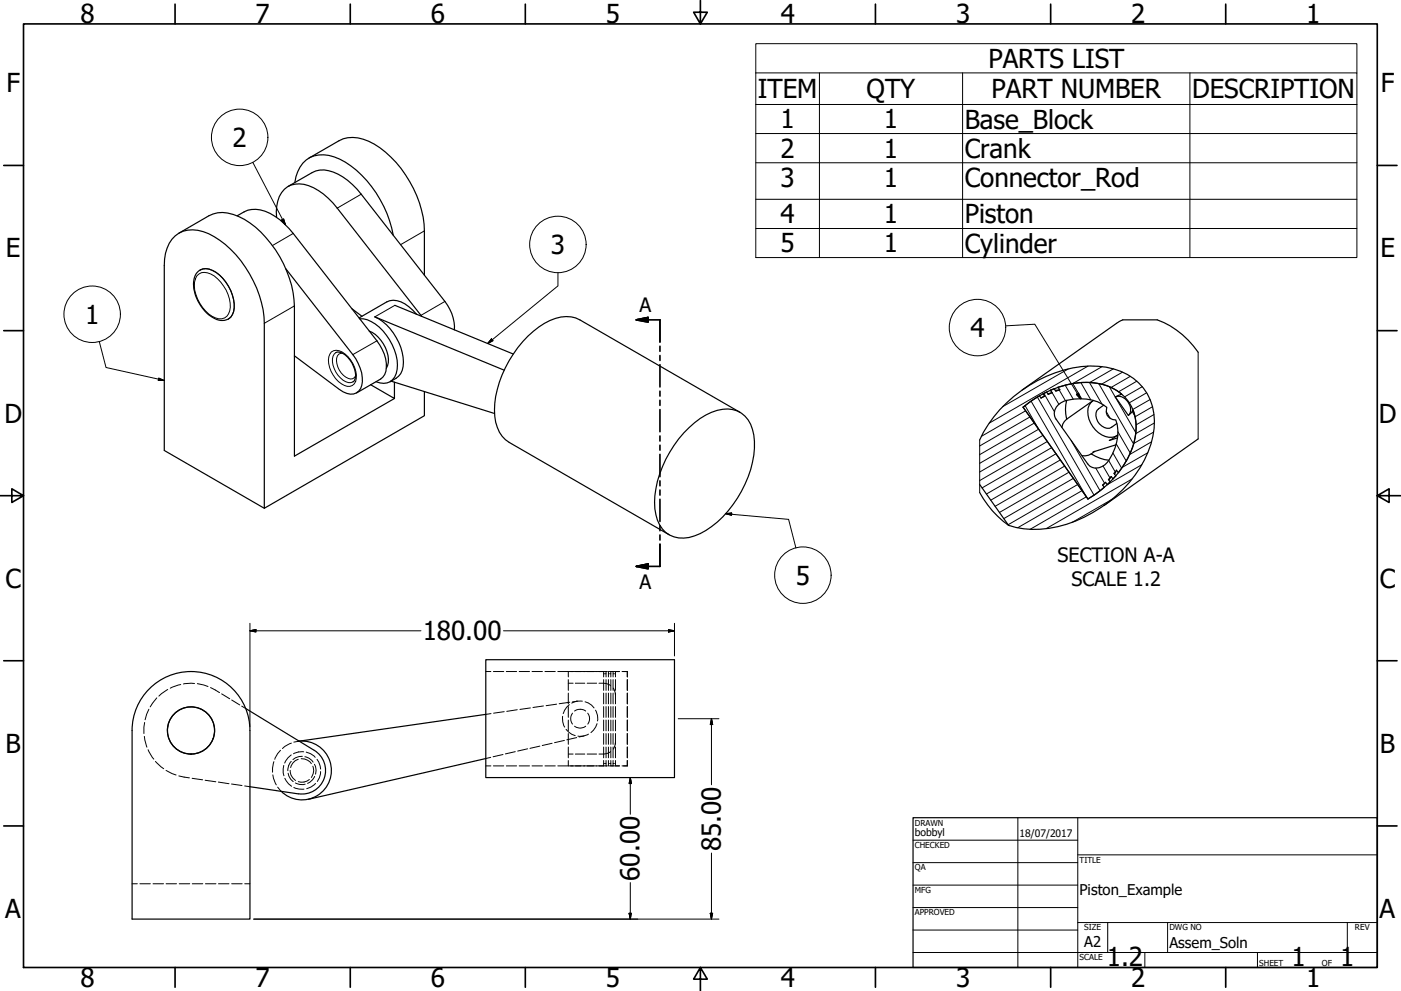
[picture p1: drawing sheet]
<svg xmlns="http://www.w3.org/2000/svg" width="594mm" height="420mm" viewBox="0 0 594 420" stroke-linecap="round" stroke-linejoin="round" font-family="sans-serif">
<!-- layer: Visible (ANSI) -->
<g fill="none" stroke="#000" stroke-width=".51">
<path d="M143.8 59.7a14.7 14.7 0 0 1 14.9 1.4 47.1 47.1 0 0 1 21.3 36.8v18.8M125 77.4a12.8 12.8 0 0 1 8.2-11.3 16.6 16.6 0 0 1 13.2 2.6 47.4 47.4 0 0 1 20.4 31M132.3 73.2a11.2 11.2 0 0 1 11 .6 29.5 29.5 0 0 1 9.9 8.5l35.5 45.5a18 18 0 0 1 4 12.1M88.6 91.5a13.6 13.6 0 0 1 12.6 .3 44.7 44.7 0 0 1 21.5 26.1 38.9 38.9 0 0 1 2.1 11.8v63.7l42.5-24.4M103.5 89.8a12.3 12.3 0 0 1 13 1.9 35 35 0 0 1 7.8 7.3M143 88.2a23.7 23.7 0 0 0-16.1-10.2 9.4 9.4 0 0 0-9.6 9.4v4.8M84.9 114.5a7.3 7.3 0 0 1 8.2 2.1 17.6 17.6 0 0 1 6 15.5l-1.2 2.4-1 .7M121.2 113.9l28.4 36.4a17.3 17.3 0 0 1 3.8 13.1 4.9 4.9 0 0 1-7.9 2.8l-20.7-15.3M149.2 130.9l4.3 3.2M152.5 135.2a13.9 13.9 0 0 1 11.3 6.9 19.4 19.4 0 0 1 4.2 16.2 5.8 5.8 0 0 1-8.6 3.5M164 128a8.6 8.6 0 0 1 9.4 2.1l3.3 3.2M167.4 129.5l50.2 20.6"/>
<path d="M156.6 140.4a14.3 14.3 0 0 1 8.1 13.4l-.9 2.3M213.8 157l-54.9-22.7a22.6 22.6 0 0 1 12 21.1 6.5 6.5 0 0 1-2.9 5M508.1 149.3a36.6 36.6 0 0 0-17.4-13.7h-14.6l-1.4 .6-41.2 29.1M165.8 161.6l43.9 13.7M180 166v10.3l-67.9 39.2v-78.4a46.9 46.9 0 0 0-21.2-36.7 15.1 15.1 0 0 0-15-1.6 14.6 14.6 0 0 0-6.2 13.8v78.4l42.4 24.5M313.8 174.8l-67.9-39.2a14.7 14.7 0 0 0-15 1.5 46.9 46.9 0 0 0-21.2 36.7 15.5 15.5 0 0 0 6.2 13.8l67.9 39.1M433.8 172.6a41 41 0 0 1 31.1-10.1 18.5 18.5 0 0 1 16.4 23.1 40.4 40.4 0 0 1-20 26M433.8 172.6l27.5 39M443 167.9l-1.5 .9-.7-1-7 4.8M443 167.9l-1.6 .8M446.1 166.5l-1.6 .7-.7-1-1.5 .8 .7 .9M446.1 166.5l-1.7 .5"/>
<path d="M448.8 171.6a15.5 15.5 0 0 1 11.9-2.4 15.3 15.3 0 0 1 8.6 3.5 3.8 3.8 0 0 0 3.8 5.3 19.7 19.7 0 0 1-4.5 19 4.9 4.9 0 0 1-7.4-.4l-13.3-18.8a4.6 4.6 0 0 1 .9-6.2zM449.4 165.3l-.8-1.1a29.5 29.5 0 0 1 25.1 1.5l2 1.5-2.8 1.1M449.4 165.3l-1.7 .5-.7-1-1.6 .7 .7 1M449.4 165.3l-1.9 .2M452.3 177.7l-1.6 2.1-.4 1.4M452.3 169.7a16 16 0 0 0 0 8M463.4 169.9l-11.1 7.8M463.6 169.8a6.5 6.5 0 0 0-1.8 8 10.5 10.5 0 0 0 9.8 7.6l2.4-1M468.1 171.7a4.9 4.9 0 0 0-3.4 4.2 4.9 4.9 0 0 0 2.5 4.7 3.5 3.5 0 0 0 4.2 .5l2.2-1.5M472.9 168.3a5.4 5.4 0 0 1 6.5 6l-.9 1.8M472.9 168.3l5.6 7.8M478.5 176.1l2-2.2a25.2 25.2 0 0 1-2.7 21.2l-3.6 5.3-.7-1"/>
<path d="M289.9 183.6a29.3 29.3 0 0 1 16.6-10.1 11 11 0 0 1 12.6 8.6 35.7 35.7 0 0 1-4.7 26.2 40.3 40.3 0 0 1-19.8 18.9 11.5 11.5 0 0 1-16.5-9 38.3 38.3 0 0 1 5.9-26.5l3.8-5.6zM415.4 186.5a56.3 56.3 0 0 1 46.8-31.3 26.7 26.7 0 0 1 24.3 11.7 27.8 27.8 0 0 1 .4 24.7 56 56 0 0 1-45.8 32.8 34.7 34.7 0 0 1-13.4-1.7M462.7 192.4l-1.2 .6-2.7 .2M462.7 192.4a16.7 16.7 0 0 0 7.5 2.7M464.2 191.4l-1.5 1M473.3 188.6l-9.8 3M473.5 199.4l-1.1 1.3 .7 1.1-1.2 1.3-.7-1.1M473.5 199.4l-.9 1.7M473.8 184.6l-3.4 2.1 3.5-1M508.1 186.1l-40 28.3M415.4 208.8a40.6 40.6 0 0 0 12.3 13.9M415.4 205.4l12.3 17.3"/>
<path d="M468.8 204.5l-1.2 1.2 .6 .9-6.9 5M468.8 204.5l-1.2 1.3M471.2 202l-1.2 1.3 .7 1-1.2 1.2-.7-1M471.2 202l-1 1.5M206 279.7h80v50h-80zM63.3 292a25 25 0 0 1 27.3-5.4 25 25 0 0 1 15.4 23.1v80h-50v-80a24.9 24.9 0 0 1 7.3-17.7zM104.2 300.4l29.1 17.7a10 10 0 0 1 4.2 12 10 10 0 0 1-10.9 6.5l-20.6-3.1M126.9 314.2a12.5 12.5 0 0 1 12.9 16.7 12.5 12.5 0 0 1-20.6 4.5M206 302.9l-79.2 11.3M206 321.6l-75.2 17.3"/>
<circle cx="81" cy="309.7" r="10"/>
</g>
<!-- layer: Visible Narrow (ANSI) -->
<g fill="none" stroke="#000" stroke-width=".42">
<path d="M124.3 99l-8.8 5.1M153.2 82.3l-10.2 5.9M180 97.9l-10.1 5.8M83.4 117a5.2 5.2 0 0 1 7.5 0 16.1 16.1 0 0 1 6.5 14.8 4.2 4.2 0 0 1-6 3 16.1 16.1 0 0 1-8.9-15.2zM84.9 114.5a7.3 7.3 0 0 1 8.2 2.1 17.6 17.6 0 0 1 6 15.5l-1.2 2.4-1 .7M124.8 129.7l-12.7 7.4M167.4 129.5l-8.5 4.8M188.7 127.8l-10.2 5.9M140.5 149.2a4.4 4.4 0 0 1 5.8 .9 11.9 11.9 0 0 1 4.5 11.6 3.6 3.6 0 0 1-6 1 12.3 12.3 0 0 1-5.4-11.5zM142.4 149.5a5.5 5.5 0 0 0-.7 6.8 8.8 8.8 0 0 0 7.1 5.9l.9-.3M145.2 149.7a2.54 2.54 0 0 0-2.5 3.3 8.4 8.4 0 0 0 6 7.7l.8-.1 1.3-1.2M159.8 144.5l-10.2 5.8"/>
<path d="M508.1 149.3v36.8M415.4 186.5v22.3"/>
</g>
<path d="M143.8 59.7l-12.8 7.3M132.3 73.2l-10.1 5.8M88.6 91.5l-12.7 7.3M103.5 89.8l-2.9 1.7M124.3 99l35.5 45.5a15 15 0 0 1 3.3 14.3l-1.7 1.9-10.2 5.9M143 88.2l35.8 46M84.9 114.5a7.6 7.6 0 0 0-2.5 8.9 16.7 16.7 0 0 0 10.4 12.3l2.5 .1 1.6-.6M164 128l-11.7 6.8M142.4 149.5a4.7 4.7 0 0 1 5 2 10.3 10.3 0 0 1 3 9.5l-.7 .9M167.3 162v7l-10.1-5.9M168 160.4l-2.6 1.4" fill="none" stroke="#000" stroke-width=".51"/>
<!-- layer: Hidden (ANSI) -->
<g fill="none" stroke="#000" stroke-width=".42">
<path d="M66.5 295.9l-2.8 3.8M71.1 292.3l-3.7 2.8M76.6 290.2l-4.4 1.6M82.5 289.8l-4.7 .2M83.7 289.9l4.5 1.2M89.3 291.5l3.8 2.2M94 294.2l3.4 2.1M98.2 296.8l3.5 2.1M102.5 299.4l1.7 1M206 284.7h2.2M209.2 284.7h4.4M214.7 284.7h4.4"/>
<path d="M220.2 284.7h4.3M225.6 284.7h4.4M230.4 299.3l-4.4 .7M231.1 284.7h4.4M236 298.6l-4.4 .6M236.5 284.7h20.8M241 284.7v2.3M241 288.1v4.6M241 293.9v4.5M241 299.6v4.5M241 289.7h2M241.4 298.7l-1.1 1.1-1.5 2.8"/>
<path d="M241.6 297.7l-4.5 .7M244 289.7h4M244.9 297.3l-2.2 .3M247 297.3a6.4 6.4 0 0 0-4.6 .8M248.1 297.5l2.8 1.5 1 1.1M249 289.7h4M254 289.7a6.1 6.1 0 0 1 4.9 1M256 284.7v2.3M256 288.1v4.6M256 293.9v4.5M256 299.6v4.5M256 285.7h.3"/>
<path d="M256.7 285.7h.3M257 284.7v2.3M257 288.1v4.6M257 293.9v4.5M257 299.6v4.5M257.7 284.7h.3v2.3M258 288.1v4.6M258 293.9v4.5M258 299.6v4.5M258 285.7h.3M258.4 284.7h4.3M258.6 285.7h.4"/>
<path d="M259 284.7v2.3M259 288.1v4.6M259 293.9v4.5M259 299.6v4.5M260 285.7h.3M260 284.7v2.3M260 288.1v4.6M260 293.9v4.5M260 299.6v4.5M260 291.8l.8 1.6 .2 1.3M260.7 285.7h.3M261 288.1v4.6"/>
<path d="M261 293.9v4.5M261 299.6v4.5M262.6 284.7h-1.6v2.3M263.8 284.7h2.2v2.3M266 288.1v4.6M266 293.9v4.5M266 299.6v4.5M61.2 312.2l1.1 4.6M61.3 306.3l-.3 4.7M62.8 317.9l2.4 4M63.1 300.7l-1.6 4.5M118.9 318.1l-1.2 1.4-1.2 2.4"/>
<path d="M123.6 315.1l-2.8 1.4-1 .9M126.4 314.2l-.2 .1M126.6 314.2l-2 .4M128.8 318.7a7 7 0 0 0-4.3 .9M129.9 318.9a7 7 0 0 1 3.8 2.2M208.2 302.6l-2.2 .3M213.3 319.9l-4.2 .9M213.8 301.7l-4.5 .7M218.5 318.7l-4.2 .9M219.3 300.9l-4.4 .7M223.7 317.5l-4.2 .9M224.9 300.1l-4.4 .7"/>
<path d="M228.9 316.3l-4.2 1M234.1 315.1l-4.2 1M238.6 303.7a7.2 7.2 0 0 0 .9 4.6M239.3 313.9l-4.2 1M240 309.2l2.4 2.1 1.5 .6M241 305.3v4.6M241 311v4.6M241 316.7v4.6M241 319.7h2M242.8 302.4a3.9 3.9 0 0 0 0 4.6M243.6 301.5a4 4 0 0 1 4.7 0M243.6 307.9a3.8 3.8 0 0 0 4.7 0"/>
<path d="M244 319.7h4M244.5 312.7l-4.2 1M247.6 312l-2 .5M249 319.7h4M249.2 302.4a3.9 3.9 0 0 1 0 4.6M249.6 311.3a6.6 6.6 0 0 1-4.6 .8M252.5 301.1a6.7 6.7 0 0 1 .9 4.6M253.2 306.8l-1.5 2.8-1.1 1M256 305.3v4.6M256 311v4.6M256 316.7v4.6M257 305.3v4.6"/>
<path d="M257 311v4.6M257 316.7v4.6M258 305.3v4.6M258 311v4.6M258 316.7v4.6M258.9 318.7a6.1 6.1 0 0 1-4.9 1M259 305.3v4.6M259 311v4.6M259 316.7v4.6M260 305.3v4.6M260 311v4.6M260 316.7v4.6"/>
<path d="M261 314.7l-.2 1.3-.8 1.6M261 305.3v4.6M261 311v4.6M261 316.7v4.6M266 305.3v4.6M266 311v4.6M266 316.7v4.6M65.9 322.8l3.5 3.1M70.4 326.6l4.3 2M75.8 329l4.5 .8M81.5 330l4.4 .6M87 330.8l4.5 .6"/>
<path d="M92.6 331.6l4.5 .7M98.2 332.4l4.4 .6M103.8 333.2l2.2 .3M115.7 328.5l.3 1.4 1.2 2.9M116.1 322.9l-.5 2.7v1.8M117.7 333.7l1.4 1.7M120.3 324.5l-.2 3.2 .3 1.2M120.8 330l1.5 2.3 1.3 1.1M122.2 327.8l1.1 2.6 1 1M123.1 326.6a4.6 4.6 0 0 0 2.2 4.3M123.5 322.8a5.3 5.3 0 0 0-1.5 3.9M123.5 320.1a7.6 7.6 0 0 0-2.8 3.4"/>
<path d="M124.6 333.9a7.5 7.5 0 0 0 4.3 .7M125.3 332a5.4 5.4 0 0 0 4.1 .5M126.5 321.9a4.5 4.5 0 0 0-3.2 3.5M127.7 321.7a4.9 4.9 0 0 1 4.3 2.1M128.2 320.7l-2.9 .6-1.1 .8M129.3 320.8a5.1 5.1 0 0 1 3.5 2.3M131.2 330.5a4.8 4.8 0 0 1-4.7 .9M132.7 324.8a4.7 4.7 0 0 1-.7 4.8M133.3 324a5.1 5.1 0 0 1 .5 4.2M133.4 329.2a5.5 5.5 0 0 1-3 2.9M133.8 332.1a7.1 7.1 0 0 1-3.8 2.3M134.4 321.9l.8 1.2 .8 3"/>
<path d="M136 327.1l-.6 2.8-.8 1.4M206 324.7h2.2M208.1 321.1l-2.1 .5M209.2 324.7h4.4M214.7 324.7h4.4M220.2 324.7h4.3M225.6 324.7h4.4M231.1 324.7h4.4M236.5 324.7h20.8M241 322.4v2.3M256 322.4v2.3M256 323.7h.3"/>
<path d="M256.7 323.7h.3M257 322.4v2.3M258 322.4v2.3h-.3M258 323.7h.3M258.4 324.7h4.3M258.6 323.7h.4M259 322.4v2.3M260 323.7h.3M260 322.4v2.3M260.7 323.7h.3M261 322.4v2.3M266 322.4v2.3h-2.2"/>
<path d="M56 374.7h2.2M59.3 374.7h4.5M64.9 374.7h4.4M70.4 374.7h4.5M76 374.7h4.5M81.5 374.7h4.5M87.1 374.7h4.5M92.6 374.7h4.5M98.2 374.7h4.5M103.8 374.7h2.2"/>
</g>
<!-- layer: Symbol (ANSI) -->
<g fill="none" stroke="#000" stroke-width=".42">
<path d="M320.5 30.9v-12.4h254.9v12.4M320.5 30.9h254.9v13.4M320.5 30.9v78.3h254.9v-64.9M347.5 30.9v78.3M408.2 30.9v78.3M504.6 30.9v78.3M320.5 44.3h254.9M320.5 56.6h254.9M107.2 68.8l13.8 26.5M320.5 69h254.9M119.4 93.3l.9-.5 .7 2.5zM320.5 84.5h254.9"/>
<path d="M320.5 96.9h254.9M236.6 115.6v5.6l-29.8 24.4M426.4 138.2l12.4-.7 19.4 31.6M42.1 144.8l2.9 11 24.7 5.5M208.4 143.7l.6 .7-2.2 1.2zM67.3 160.3l2.4 1h-2.6zM456.4 167.2l.9-.5 .9 2.4zM307.7 217.8l2.6-.3-.1 1zM307.7 217.8l26.7 2.4 3.1 12.1"/>
<circle cx="101.6" cy="58.2" r="12"/>
<circle cx="236.6" cy="103.6" r="12"/>
<circle cx="39.1" cy="133.2" r="12"/>
<circle cx="414.5" cy="138.9" r="12"/>
<circle cx="340.5" cy="243.8" r="12"/>
</g>
<!-- layer: Section Line (ANSI) -->
<g fill="none" stroke="#000" stroke-width=".7">
<path d="M269.8 135.6l5-1v2zM269.8 135.6h10v9.4M279.8 146.8v2.1M279.8 150.7v2.1M279.8 154.6v9.5M279.8 165.8v2.1M279.8 169.7v2.2M279.8 173.7v9.3M279.8 184.8v2.2M279.8 188.8v2.1M279.8 192.6v9.5M279.8 203.9v2.1"/>
<path d="M279.8 207.8v2.1M279.8 211.7v9.4M279.8 222.9v2.1M279.8 226.8v2.2M279.8 230.7v9.4h-10M269.8 240.1l5-1v2.1z"/>
</g>
<path d="M269.8 135.6l5-1zM269.8 135.6l5-1v2zM269.8 240.1l5-1zM269.8 240.1l5-1v2.1z" fill="#000" stroke="#000" stroke-width=".7"/>
<!-- layer: Border (ANSI) -->
<g fill="none" stroke="#000" stroke-width=".7">
<path d="M10 10.1h574v400.1h-574zM74.2 1.8v8.3M148.5 1.8v8.3M222.8 1.8v8.3M297 .2v9.9l-2.9-4.9h5.8l-2.9 4.9M371.2 1.8v8.3M445.5 1.8v8.3M519.7 1.8v8.3M1.6 70.1h8.4M584 70.1h8.4M1.6 140.2h8.4M584 140.2h8.4"/>
<path d="M0 210.2h10l-5-3v5.8l5-2.8M584 210.2l5 2.8v-5.8l-5 3h10M1.6 280.1h8.4M584 280.1h8.4M1.6 350.2h8.4M584 350.2h8.4M74.2 410.2v8.4M148.5 410.2v8.4M222.8 410.2v8.4M297 410.2l2.9 4.9h-5.8l2.9-4.9v10M371.2 410.2v8.4M445.5 410.2v8.4"/>
<path d="M519.7 410.2v8.4"/>
</g>
<!-- layer: Title (ANSI) -->
<g fill="none" stroke="#000" stroke-width=".42">
<path d="M387.2 356.2h69.8M431.6 346.7v63.5M457 346.7v63.5M387.2 365.7h69.8M387.2 375.3h69.8M457 362.4h127M387.2 384.8h69.8M387.2 394.3h69.8M457 391.1h127M469.7 391.1v12.7M495.1 391.1v12.7M571.3 391.1v12.7"/>
<path d="M387.2 403.8h196.8M485.5 403.8v6.4M533.2 403.8v6.4"/>
</g>
<path d="M387.2 346.7h196.8v63.5h-196.8z" fill="none" stroke="#000" stroke-width=".51"/>
<!-- layer: Hatch (ANSI) -->
<g fill="none" stroke="#000" stroke-width=".42">
<path d="M452.9 156.4l-27.8 16M461.3 155.2l-41.9 24.2M467.4 155.4l-12.5 7.2 3.8 6.5M472.1 156.4l-10 5.8M476 157.8l-8.8 5.1M479.3 159.6l-8.1 4.7M434.7 171.9l5.8 10.2M434.9 174.2l-18.8 10.8M436.8 176.8l-21.4 12.3M437.2 170l23.3 40.4M438.6 179.4l-23.2 13.4M439.9 168.3l24 41.7"/>
<path d="M442.7 166.8l4.4 7.7M445.5 165.4l3.5 6M449.1 165.3l2.7 4.6M451.7 163.3l3.4 6M458.3 162.2l4.2 7.3M462 162.2l5.2 9M465.9 162.6l14.8 25.7M469.1 174.5l1.7 2.9M470.3 163.9l11.3 19.6M480.1 174.5l1.2 2M482.1 161.6l-7.8 4.5M484.4 163.9l-7.5 4.4"/>
<path d="M486.2 166.5l-7.3 4.3M487.7 169.4l-7.3 4.2M488.7 172.4l-7.4 4.3M489.3 175.7l-7.5 4.4M489.5 179.3l-7.9 4.6M440.4 182l-25 14.4M442.3 184.6l-26.9 15.5M444.1 187.2l-28.7 16.6M446 189.8l-29.6 17.1M447.8 192.4l-29.5 17.1M449.6 195l-29.5 17.1M451.5 197.6l-29.5 17.1"/>
<path d="M454.2 186.7l12.3 21.4M464.6 198.4l3.8 6.5M467.7 197.6l3 5M470.2 195.3l2.7 4.8M471.9 192.1l3.7 6.4M473.3 188.2l4.3 7.3M474 183l5.3 9.1M484.2 197l-14.7 8.5M486.7 191.9l-10.8 6.3M488.3 187.3l-9.3 5.4M489.2 183.2l-8.4 4.8M453.3 200.2l-29.5 17.1"/>
<path d="M455.2 202.8l-29.6 17.1M457 205.4l-29.5 17.1M458.9 208l-27.4 15.8M460.7 210.6l-23.9 13.9M471.7 211.6l-17 9.9M480 203.1l-36.4 21"/>
</g>
<!-- layer: Dimension (ANSI) -->
<g fill="none" stroke="#000" stroke-width=".42">
<path d="M106 267.4l2.5-.5v1zM106 267.4h72.5M106 264.3v43.8M213.5 267.4h72.5M283.5 266.9l2.5 .5-2.5 .5zM286 264.3v13.8M287.6 304.7h17.3M301.7 304.7l.5 2.5h-1zM301.7 304.7v28M267.3 329.7l.4 2.5h-.9zM267.3 329.7v15.5M267.3 374.2v15.5"/>
<path d="M301.7 361.7v28M107.6 389.7h197.3M266.8 387.2h.9l-.4 2.5zM301.2 387.2h1l-.5 2.5z"/>
</g>
<path d="M106 267.4l2.5-.5zM106 267.4l2.5-.5v1zM283.5 267.9l2.5-.5zM283.5 266.9l2.5 .5-2.5 .5zM301.7 304.7l.5 2.5zM301.7 304.7l.5 2.5h-1zM267.3 329.7l.4 2.5zM267.3 329.7l.4 2.5h-.9zM266.8 387.2l.5 2.5zM266.8 387.2h.9l-.4 2.5zM301.2 387.2l.5 2.5zM301.2 387.2h1l-.5 2.5z" fill="#000" stroke="#000" stroke-width=".42"/>
<!-- layer: Symbol (ANSI) -->
<path d="M119.4 93.3l1.6 2zM119.4 93.3l.9-.5 .7 2.5zM208.4 143.7l-1.6 1.9zM208.4 143.7l.6 .7-2.2 1.2zM67.1 161.3h2.6zM67.3 160.3l2.4 1h-2.6zM456.4 167.2l1.8 1.9zM456.4 167.2l.9-.5 .9 2.4zM307.7 217.8l2.6-.3zM307.7 217.8l2.6-.3-.1 1z" fill="#000" stroke="#000" stroke-width=".42"/>
<g font-size="11">
<text x="34.1" y="9.8">8</text>
<text x="108.4" y="9.8">7</text>
<text x="182.6" y="9.8">6</text>
<text x="256.9" y="9.8">5</text>
<text x="331.2" y="9.8">4</text>
<text x="405.4" y="9.8">3</text>
<text x="479.6" y="9.8">2</text>
<text x="553.8" y="9.8">1</text>
<text x="419.2" y="28.8">PARTS LIST</text>
<text x="2.7" y="39.2">F</text>
<text x="321.4" y="41.6">ITEM</text>
<text x="367.5" y="41.7">QTY</text>
<text x="420.4" y="41.6">PART NUMBER</text>
<text x="505.5" y="41.7">DESCRIPTION</text>
<text x="585.5" y="39.2">F</text>
<text x="331" y="54.5">1</text>
<text x="374.8" y="54.5">1</text>
<text x="409.1" y="54.7">Base_Block</text>
<text x="98.6" y="62.3">2</text>
<text x="331" y="66.9">2</text>
<text x="374.8" y="66.8">1</text>
<text x="409.1" y="67">Crank</text>
<text x="331" y="79.2">3</text>
<text x="374.8" y="79.2">1</text>
<text x="409.1" y="79.4">Connector_Rod</text>
<text x="331" y="94.7">4</text>
<text x="374.8" y="94.7">1</text>
<text x="409.1" y="94.7">Piston</text>
<text x="233.6" y="107.7">3</text>
<text x="331" y="107">5</text>
<text x="374.8" y="107">1</text>
<text x="409.1" y="107.2">Cylinder</text>
<text x="2.5" y="109.1">E</text>
<text x="585.3" y="109.1">E</text>
<text x="36.1" y="137.3">1</text>
<text x="411.5" y="142.9">4</text>
<text x="1.8" y="179.2">D</text>
<text x="584.6" y="179.2">D</text>
<text x="2.3" y="249.2">C</text>
<text x="337.4" y="247.9">5</text>
<text x="585.1" y="249.2">C</text>
<text x="179.3" y="271.4">180.00</text>
<text x="2.3" y="319.1">B</text>
<text x="585.2" y="319.1">B</text>
<text x="305.7" y="360.8" transform="rotate(-90 305.7 360.8)">85.00</text>
<text x="271.2" y="373.4" transform="rotate(-90 271.2 373.4)">60.00</text>
<text x="2.2" y="389.2">A</text>
<text x="585" y="389.2">A</text>
<text x="469.3" y="409.4">1.2</text>
<text x="547.7" y="409.4">1</text>
<text x="568.3" y="409.4">1</text>
<text x="34.1" y="418.6">8</text>
<text x="108.4" y="418.6">7</text>
<text x="182.6" y="418.6">6</text>
<text x="256.9" y="418.6">5</text>
<text x="331.2" y="418.6">4</text>
<text x="405.4" y="418.6">3</text>
<text x="479.6" y="418.6">2</text>
<text x="553.8" y="418.6">1</text>
</g>
<g font-size="8.4">
<text x="271.2" y="132.1">A</text>
<text x="448.4" y="238.2">SECTION A-A</text>
<text x="271.2" y="249.7">A</text>
<text x="454.3" y="248.3">SCALE 1.2</text>
</g>
<g font-size="6.3">
<text x="457.8" y="379.6">Piston_Example</text>
<text x="459.7" y="401.7">A2</text>
<text x="495.9" y="402.1">Assem_Soln</text>
</g>
<g font-size="4.4">
<text x="387.9" y="354.6">bobbyl</text>
<text x="432.4" y="354.8">18/07/2017</text>
</g>
<g font-size="3.5">
<text x="387.9" y="350">DRAWN</text>
<text x="387.9" y="359.5">CHECKED</text>
<text x="457.8" y="365.7">TITLE</text>
<text x="387.9" y="369">QA</text>
<text x="387.9" y="378.6">MFG</text>
<text x="387.9" y="388.1">APPROVED</text>
<text x="459.7" y="394.4">SIZE</text>
<text x="495.9" y="394.4">DWG NO</text>
<text x="574.5" y="394.4">REV</text>
<text x="457.8" y="407.1">SCALE</text>
<text x="534" y="409.4">SHEET</text>
<text x="560.5" y="409.4">OF</text>
</g>
</svg>
